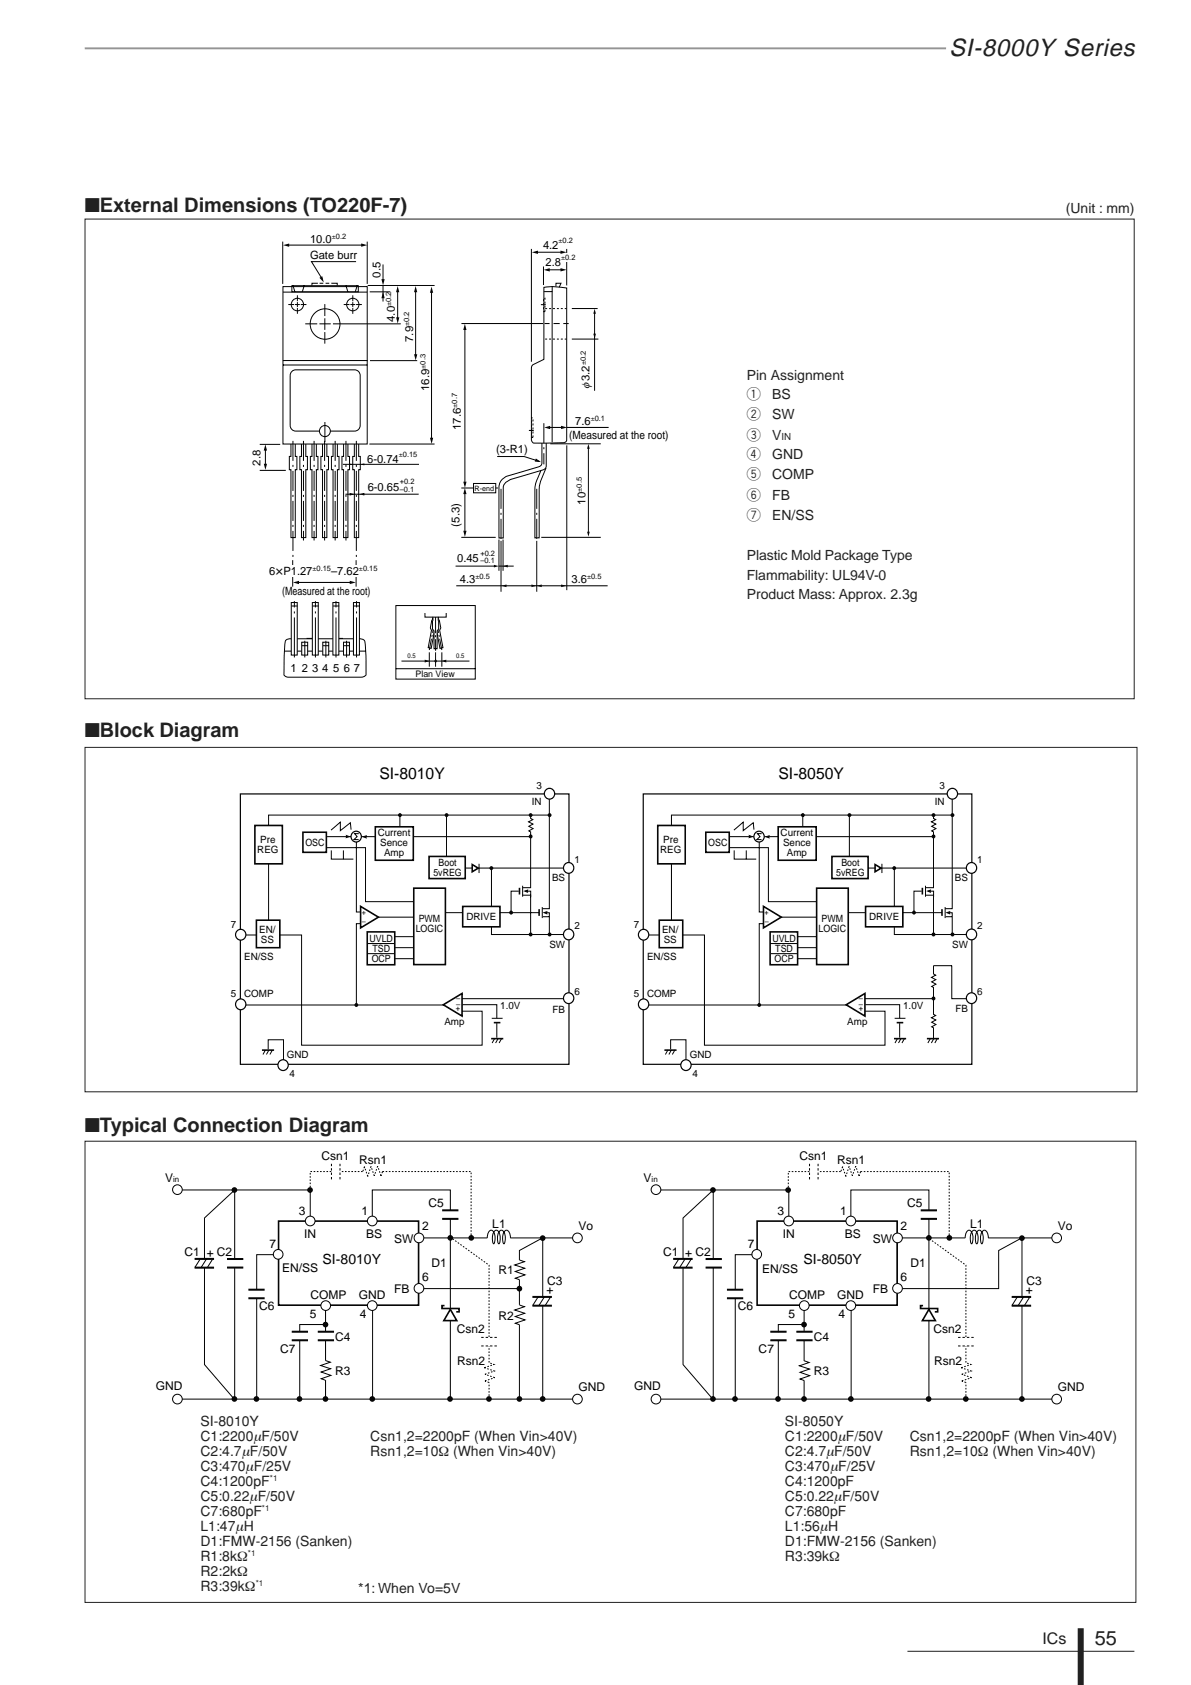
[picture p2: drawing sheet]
<svg xmlns="http://www.w3.org/2000/svg" width="210mm" height="297mm" viewBox="0 0 210 297" stroke-linecap="round" stroke-linejoin="round" font-family="sans-serif">
<path d="M15 38.6h184.9v84.6h-184.9zM15 131.8h185.4v60.7h-185.4zM15 201.2h185.2v81.3h-185.2zM159.9 291.1h40" fill="none" stroke="#231f20" stroke-width=".18"/>
<path d="M190.5 287v10.1" fill="none" stroke="#231f20" stroke-width="1.1" stroke-linecap="butt"/>
<g fill="#fff" stroke="#000" stroke-width=".18">
<path d="M89.9 218.2h11.5z"/>
<path d="M31.3 246.6h70.5z"/>
</g>
<path d="M95.4 218.3l-3.9 2.1v1.7M73.9 227.2h17.6M91.5 225.6v4.4M91.5 233.5v13.1" fill="none" stroke="#000" stroke-width=".18"/>
<path d="M74 218.2h11.9z" fill="#fff" stroke="#000" stroke-width=".18"/>
<path d="M31.3 209.8h23.4v5.1M79.4 213.4v-3.6h-13.8v5.4M79.4 214.8v31.9M85.9 218.2a1.31 1.31 0 0 1 .7-1.3 1.58 1.58 0 0 1 .6 2l-.2 .4a2.12 2.12 0 0 1 .2-2.4h.3a1.46 1.46 0 0 1 .7 1.7l-.3 .7a2.14 2.14 0 0 1 .3-2.4h.2a1.58 1.58 0 0 1 .6 2l-.2 .4a2.12 2.12 0 0 1 .3-2.4h.2a1.13 1.13 0 0 1 .7 1.3M52.8 236.3v10.4M57.3 233.5h-4.5v1.3M57.4 230.3v4.5M57.4 236.2v3.6M65.7 230.3v16.4M57.4 243.3v3.4" fill="none" stroke="#000" stroke-width=".18"/>
<g fill="#000">
<circle cx="41.3" cy="209.8" r=".5"/>
<circle cx="54.6" cy="209.8" r=".5"/>
<circle cx="79.4" cy="218.2" r=".5"/>
<circle cx="83.1" cy="218.2" r=".5"/>
<circle cx="95.6" cy="218.3" r=".5"/>
<circle cx="57.4" cy="233.5" r=".5"/>
<circle cx="91.5" cy="227.2" r=".5"/>
<circle cx="41.3" cy="246.6" r=".5"/>
<circle cx="45.2" cy="246.6" r=".5"/>
<circle cx="52.8" cy="246.6" r=".5"/>
<circle cx="57.4" cy="246.6" r=".5"/>
<circle cx="65.6" cy="246.6" r=".5"/>
<circle cx="79.3" cy="246.6" r=".5"/>
<circle cx="91.5" cy="246.6" r=".5"/>
<circle cx="95.6" cy="246.6" r=".5"/>
</g>
<path d="M78.3 230.2h-.4v.5h3v.6h-.5" fill="none" stroke="#000" stroke-width=".28"/>
<path d="M79.4 230.8l1.1 2h-2.3z" fill="#fff" stroke="#000" stroke-width=".28"/>
<path d="M49.1 215.3h24.7v14.8h-24.7z" fill="none" stroke="#000" stroke-width=".28"/>
<path d="M77.9 213.4h2.9M77.9 214.9h2.9M40 221.9h2.9M40 223.5h2.9M43.8 227.4h2.8M43.8 228.9h2.8M51.4 234.8h2.9M51.4 236.3h2.9M56 234.8h2.9M56 236.3h2.9" fill="none" stroke="#000" stroke-width=".35"/>
<path d="M84.8 235.8h2.9M84.8 237.3h2.9" fill="none" stroke="#000" stroke-width=".18" stroke-dasharray=".4 .4" stroke-linecap="butt"/>
<path d="M35.8 221.9h.3v1.6h-.3z" fill="#fff"/>
<path d="M34.3 221.9h3.4M34.3 223.5h3.4" fill="none" stroke="#000" stroke-width=".35"/>
<path d="M35.3 222l-1 1.4M36.4 222l-.9 1.4M37.5 222l-.9 1.4" fill="none" stroke="#000" stroke-width=".18"/>
<path d="M95.3 228.6h.3v1.6h-.3z" fill="#fff"/>
<path d="M93.8 228.6h3.5M93.8 230.2h3.5" fill="none" stroke="#000" stroke-width=".35"/>
<path d="M94.8 228.7l-.9 1.4M95.9 228.7l-.9 1.4M97 228.7l-.9 1.4" fill="none" stroke="#000" stroke-width=".18"/>
<g fill="#fff" stroke="#000" stroke-width=".18">
<circle cx="54.7" cy="215.2" r=".85"/>
<circle cx="49" cy="221.1" r=".85"/>
<circle cx="31.3" cy="209.7" r=".85"/>
<circle cx="31.3" cy="246.6" r=".85"/>
<circle cx="65.6" cy="215.2" r=".85"/>
<circle cx="57.4" cy="230.2" r=".85"/>
<circle cx="65.6" cy="230.2" r=".85"/>
<circle cx="73.8" cy="218.2" r=".85"/>
<circle cx="101.8" cy="218.2" r=".85"/>
<circle cx="101.8" cy="246.6" r=".85"/>
<circle cx="73.8" cy="227.1" r=".85"/>
</g>
<path d="M95.7 218.2v10.5M36 223.5v17.1l5.3 6.1M36 221.8v-7.1l5.4-4.9v12.1M41.4 223.5v23.2M45.2 228.8v17.9M48.2 221.2h-3v6.2M57.3 239.8l.9 .3-1.7 .6 1.8 .6-1.7 .6 1.7 .6-1.7 .6 .7 .2M91.5 230l.9 .4-1.7 .5 1.8 .6-1.7 .6 1.7 .6-1.7 .6 .7 .2M91.5 222.1l.9 .3-1.7 .6 1.8 .6-1.7 .5 1.7 .6-1.7 .6 .7 .3M95.7 230.2v16.5" fill="none" stroke="#000" stroke-width=".18"/>
<g fill="none" stroke="#000" stroke-width=".18" stroke-dasharray=".3" stroke-linecap="butt">
<path d="M58.4 206.5h-3.7v3.3M63.9 206.5h-3.9M64.2 205.7l-.3 .9M64.8 207.4l-.6-1.7M65.4 205.6l-.6 1.8M66 207.3l-.6-1.7M66.6 205.6l-.6 1.7M67.1 207.3l-.5-1.7M67.4 206.5h15.6v11.7M67.4 206.6l-.3 .7M86.2 235.7v-12.7l-6.6-4.7M85.4 241.1l1.5-.5"/>
<path d="M85.5 242.3l1.5-.6M85.5 243.4l1.7-.5M86.2 243.7l-.7-.3M86.2 240.2v-2.9M86.2 246.6v-2.9M86.9 240.6l.2-.1-.9-.3M87 241.7l-1.6-.6M87.2 242.9l-1.7-.6"/>
</g>
<circle cx="86.2" cy="246.6" r=".5" fill="#000"/>
<path d="M58.4 207.9v-2.9M59.9 207.9v-2.9" fill="none" stroke="#000" stroke-width=".18" stroke-dasharray=".4 .4" stroke-linecap="butt"/>
<g fill="#fff" stroke="#000" stroke-width=".18">
<path d="M174.1 218.2h11.7z"/>
<path d="M115.6 246.6h70.6z"/>
</g>
<path d="M179.9 218.3l-3.9 2.1v6.8h-17.8" fill="none" stroke="#000" stroke-width=".18"/>
<path d="M158.3 218.2h11.8z" fill="#fff" stroke="#000" stroke-width=".18"/>
<path d="M115.6 209.8h23.4v5.1M163.7 213.4v-3.6h-13.7v5.4M163.7 214.8v31.9M170.1 218.2a1.31 1.31 0 0 1 .7-1.3 1.58 1.58 0 0 1 .6 2l-.2 .4a2.12 2.12 0 0 1 .3-2.4h.2a1.46 1.46 0 0 1 .7 1.7l-.3 .7a2.14 2.14 0 0 1 .3-2.4h.2a1.58 1.58 0 0 1 .6 2l-.1 .4a2.12 2.12 0 0 1 .2-2.4h.2a1.13 1.13 0 0 1 .7 1.3M137.2 236.3v10.4M141.7 233.5h-4.5v1.3M141.7 230.3v4.5M141.7 236.2v3.7M150 230.3v16.4M141.7 243.3v3.4" fill="none" stroke="#000" stroke-width=".18"/>
<g fill="#000">
<circle cx="125.7" cy="209.8" r=".5"/>
<circle cx="163.7" cy="218.2" r=".5"/>
<circle cx="180.1" cy="218.3" r=".5"/>
<circle cx="141.7" cy="233.5" r=".5"/>
<circle cx="125.7" cy="246.6" r=".5"/>
<circle cx="129.5" cy="246.6" r=".5"/>
<circle cx="137.1" cy="246.6" r=".5"/>
<circle cx="141.7" cy="246.6" r=".5"/>
<circle cx="150" cy="246.6" r=".5"/>
<circle cx="163.7" cy="246.6" r=".5"/>
<circle cx="180.1" cy="246.6" r=".5"/>
</g>
<path d="M162.7 230.2h-.5v.5h3.1v.6h-.5" fill="none" stroke="#000" stroke-width=".28"/>
<path d="M163.7 230.8l1.1 2h-2.2z" fill="#fff" stroke="#000" stroke-width=".28"/>
<path d="M133.4 215.3h24.7v14.8h-24.7z" fill="none" stroke="#000" stroke-width=".28"/>
<path d="M162.3 213.4h2.8M162.3 214.9h2.8M124.4 221.9h2.8M124.4 223.5h2.8M128.1 227.4h2.9M128.1 228.9h2.9M135.8 234.8h2.8M135.8 236.3h2.8M140.3 234.8h2.9M140.3 236.3h2.9" fill="none" stroke="#000" stroke-width=".35"/>
<path d="M120.1 221.9h.3v1.6h-.3z" fill="#fff"/>
<path d="M118.6 221.9h3.5M118.6 223.5h3.5" fill="none" stroke="#000" stroke-width=".35"/>
<path d="M119.6 222l-.9 1.4M120.7 222l-.9 1.4M121.8 222l-.9 1.4" fill="none" stroke="#000" stroke-width=".18"/>
<path d="M179.8 228.6h.3v1.6h-.3z" fill="#fff"/>
<path d="M178.3 228.6h3.4M178.3 230.2h3.4" fill="none" stroke="#000" stroke-width=".35"/>
<path d="M179.3 228.7l-.9 1.4M180.4 228.7l-.9 1.4M181.5 228.7l-.9 1.4" fill="none" stroke="#000" stroke-width=".18"/>
<g fill="#fff" stroke="#000" stroke-width=".18">
<circle cx="139" cy="215.2" r=".85"/>
<circle cx="133.4" cy="221.1" r=".85"/>
<circle cx="115.6" cy="209.7" r=".85"/>
<circle cx="115.6" cy="246.6" r=".85"/>
<circle cx="149.9" cy="215.2" r=".85"/>
<circle cx="141.7" cy="230.2" r=".85"/>
<circle cx="149.9" cy="230.2" r=".85"/>
<circle cx="158.2" cy="218.2" r=".85"/>
<circle cx="186.2" cy="218.2" r=".85"/>
<circle cx="186.2" cy="246.6" r=".85"/>
<circle cx="158.2" cy="227.1" r=".85"/>
</g>
<g fill="none" stroke="#000" stroke-width=".18">
<path d="M58.4 149.9v1.6h3.9M60.5 149.9v1.6M81.5 153h18.5M86.6 153v11.7h13.2M65.1 161.7h11.2M180.1 218.2v10.5M120.4 223.5v17.1l5.3 6.1M120.4 221.8v-7.1l5.3-4.9v12.1M125.7 223.5v23.2M129.6 228.8v17.9M132.6 221.2h-3v6.2M141.7 239.9l.9 .3-1.7 .6 1.8 .5-1.7 .6 1.7 .6-1.7 .6 .7 .3"/>
<path d="M180.1 230.2v16.5"/>
</g>
<path d="M142.7 207.9v-2.9M144.2 207.9v-2.9M168.9 235.8h2.8M168.9 237.3h2.8" fill="none" stroke="#000" stroke-width=".18" stroke-dasharray=".4 .4" stroke-linecap="butt"/>
<g fill="none" stroke="#000" stroke-width=".18" stroke-dasharray=".3" stroke-linecap="butt">
<path d="M142.6 206.5h-3.7v3.3M148.2 206.5h-4M148.5 205.7l-.3 .9M149.1 207.4l-.6-1.7M149.6 205.6l-.5 1.8M150.2 207.3l-.6-1.7M150.8 205.6l-.6 1.7M151.4 207.3l-.6-1.7M151.7 206.5h15.6v11.7M151.7 206.6l-.3 .7M170.2 235.7v-12.7l-6.6-4.7M169.4 241.1l1.6-.5"/>
<path d="M169.5 242.3l1.6-.6M169.5 243.4l1.7-.5M170.2 243.7l-.7-.3M170.2 240.2v-2.9M170.2 246.6v-2.9M171 240.6l.1-.1-.9-.3M171.1 241.7l-1.7-.6M171.2 242.9l-1.7-.6"/>
</g>
<g fill="#000">
<circle cx="138.9" cy="209.8" r=".5"/>
<circle cx="167.3" cy="218.2" r=".5"/>
<circle cx="170.2" cy="246.6" r=".5"/>
</g>
<path d="M83.2 152.4l1.1 .6-1.1 .7z" fill="#fff" stroke="#000" stroke-width=".28"/>
<path d="M42.4 140h57.9v47.6h-57.9z" fill="none" stroke="#000" stroke-width=".21"/>
<path d="M70.5 143.5v3M92.1 156.1v2M95.6 159.9v1.9M96.6 143.7h-49.3v19.1M86.7 179.5h1.9M87.2 183.1l-.5 .8M87.8 183.1l-.5 .8M88.4 183.1l-.4 .8" fill="none" stroke="#000" stroke-width=".18"/>
<path d="M91.6 156.5v1.2M95 160.3v1.1M86.6 183.1h2.1M87 180.3h1.2" fill="none" stroke="#000" stroke-width=".28"/>
<path d="M63.6 159.8l3.1 1.9-3.1 1.9z" fill="#fff" stroke="#000" stroke-width=".28"/>
<path d="M42.4 164.8h10.8v19.4h31.8v-5.9h-3.6" fill="none" stroke="#000" stroke-width=".18"/>
<circle cx="42.4" cy="164.8" r=".94" fill="#fff" stroke="#000" stroke-width=".21"/>
<path d="M42.4 177.2h36.3" fill="none" stroke="#000" stroke-width=".18"/>
<g fill="#fff" stroke="#000" stroke-width=".21">
<circle cx="42.4" cy="177.1" r=".93"/>
<circle cx="49.9" cy="187.8" r=".94"/>
</g>
<g fill="#000">
<circle cx="70.5" cy="143.7" r=".35"/>
<circle cx="78.7" cy="143.7" r=".35"/>
<circle cx="86.6" cy="153" r=".35"/>
<circle cx="93.5" cy="143.7" r=".35"/>
<circle cx="93.5" cy="147.5" r=".35"/>
<circle cx="96.9" cy="143.7" r=".35"/>
<circle cx="62.8" cy="177.2" r=".35"/>
<circle cx="90.1" cy="160.9" r=".35"/>
<circle cx="93.5" cy="164.7" r=".35"/>
<circle cx="96.9" cy="164.7" r=".35"/>
</g>
<path d="M78.7 143.5v8.2" fill="none" stroke="#000" stroke-width=".18"/>
<g fill="#fff" stroke="#000" stroke-width=".28">
<path d="M44.9 145.5h4.9v6.8h-4.9z"/>
<path d="M78.1 177.1l3.3-2v4z"/>
</g>
<path d="M60.9 147.1l.9 .4-.9 .3zM63.8 147.5l.9-.3v.6zM92.2 157.1l.9-.3v.6zM95.6 160.9l.9-.3v.6z" fill="#000"/>
<g fill="none" stroke="#000" stroke-width=".18">
<path d="M57.2 149.4h7.2v9.5h11.2M57.2 147.5h36.1M61.9 146.3l-.1-1.3-1.8 1.4v-1.5l-1.7 1.4M62.8 148.1v12.7h.8M84.4 152.3v1.6M91.4 157.1h-1.3v3.8M92.1 157.8h1.4v6.8M92.6 157.1h.9v1.1M93.5 143.7v.6l.4 .2-.7 .4 .7 .4-.7 .4 .8 .4-.8 .4 .3 .2v9.8h-1.4M96.8 140.4v19.8h-1.2M63.6 162.8h-.8v14.3M68.7 165.1h5.3"/>
<path d="M68.7 167.1h5.3M68.7 169h5.3M75.6 160.9h19.4M81.5 176.1h18.1M81.5 177.1h6.1v2.4M95.7 161.6h1.1M96.4 160.9h.4v3.8M46.8 185.1l-.5 .8M47.3 185v-1.7h2.7v3.5M47.4 185.1l-.4 .8M48 185.1l-.4 .8M87.6 180.4v2.5"/>
<path d="M117.7 185.1l-.4 .8M118.2 185v-1.7h2.7v3.5M118.3 185.1l-.4 .8M118.9 185.1l-.4 .8"/>
</g>
<path d="M46.2 185.1h2.1M117.1 185.1h2.1" fill="none" stroke="#000" stroke-width=".28"/>
<g fill="#fff" stroke="#000" stroke-width=".21">
<circle cx="100.2" cy="176" r=".93"/>
<circle cx="96.8" cy="139.9" r=".93"/>
<circle cx="100.2" cy="153" r=".93"/>
<circle cx="100.2" cy="164.7" r=".93"/>
<circle cx="62.8" cy="147.5" r=".93"/>
</g>
<g fill="#fff" stroke="#000" stroke-width=".28">
<path d="M72.9 156.6h5.6v13.4h-5.6z"/>
<path d="M64.7 164.3h4.9v5.8h-4.9z"/>
<path d="M75.6 151h6.4v3.9h-6.4z"/>
<path d="M81.5 159.8h6.6v3.6h-6.6z"/>
<path d="M45.2 162.2h4.1v4.9h-4.1z"/>
<path d="M53.4 146.7h4.1v3.6h-4.1z"/>
<path d="M66.1 145.7h6.7v5.9h-6.7z"/>
</g>
<path d="M64.8 166.3h4.7M64.8 168.1h4.7" fill="none" stroke="#000" stroke-width=".18"/>
<path d="M62.5 147h.7v1h-.8l.5-.5z" fill="#fff" stroke="#000" stroke-width=".18"/>
<path d="M129.4 149.9v1.6h3.9M131.5 149.9v1.6M152.5 153h18.5M157.6 153v11.7h13.2M136.1 161.7h11.2" fill="none" stroke="#000" stroke-width=".18"/>
<path d="M154.2 152.4l1.1 .6-1.1 .7z" fill="#fff" stroke="#000" stroke-width=".28"/>
<path d="M113.4 140h57.9v47.6h-57.9z" fill="none" stroke="#000" stroke-width=".21"/>
<path d="M141.5 143.5v3M163.1 156.1v2M166.6 159.9v1.9M167.6 143.7h-49.3v19.1M157.7 179.5h1.9M158.2 183.1l-.5 .8M158.8 183.1l-.4 .8M159.4 183.1l-.4 .8M164 183.1l-.5 .8M164.6 183.1l-.5 .8M165.2 183.1l-.4 .8" fill="none" stroke="#000" stroke-width=".18"/>
<path d="M162.6 156.5v1.2M166 160.3v1.1M157.6 183.1h2.1M158 180.3h1.2M163.4 183.1h2.1" fill="none" stroke="#000" stroke-width=".28"/>
<path d="M134.6 159.8l3.1 1.9-3.1 1.9z" fill="#fff" stroke="#000" stroke-width=".28"/>
<path d="M113.4 164.8h10.8v19.4h31.8v-5.9h-3.6" fill="none" stroke="#000" stroke-width=".18"/>
<circle cx="113.4" cy="164.8" r=".94" fill="#fff" stroke="#000" stroke-width=".21"/>
<path d="M113.4 177.2h36.3" fill="none" stroke="#000" stroke-width=".18"/>
<g fill="#fff" stroke="#000" stroke-width=".21">
<circle cx="113.4" cy="177.1" r=".94"/>
<circle cx="120.9" cy="187.8" r=".93"/>
</g>
<g fill="#000">
<circle cx="141.5" cy="143.7" r=".35"/>
<circle cx="149.7" cy="143.7" r=".35"/>
<circle cx="157.6" cy="153" r=".35"/>
<circle cx="164.5" cy="143.7" r=".35"/>
<circle cx="164.5" cy="147.5" r=".35"/>
<circle cx="167.9" cy="143.7" r=".35"/>
<circle cx="133.8" cy="177.2" r=".35"/>
<circle cx="161.1" cy="160.9" r=".35"/>
<circle cx="164.5" cy="176" r=".35"/>
<circle cx="164.5" cy="164.7" r=".35"/>
<circle cx="167.9" cy="164.7" r=".35"/>
</g>
<path d="M149.7 143.5v8.2" fill="none" stroke="#000" stroke-width=".18"/>
<g fill="#fff" stroke="#000" stroke-width=".28">
<path d="M115.9 145.5h4.9v6.8h-4.9z"/>
<path d="M149.1 177.1l3.3-2v4z"/>
</g>
<path d="M131.9 147.1l.9 .4-.9 .3zM134.8 147.5l.9-.3v.6zM163.2 157.1l.9-.3v.6zM166.6 160.9l.9-.3v.6z" fill="#000"/>
<g fill="none" stroke="#000" stroke-width=".18">
<path d="M128.2 149.4h7.2v9.5h11.2M128.2 147.5h36.1M132.9 146.3l-.1-1.3-1.8 1.4v-1.5l-1.7 1.4M133.8 148.1v12.7h.8M155.4 152.3v1.6M162.4 157.1h-1.3v3.8M163.1 157.8h1.4v6.8M163.6 157.1h.9v1.1M164.5 143.7v.6l.4 .2-.7 .4 .7 .4-.7 .4 .8 .4-.8 .4 .3 .2v9.8h-1.4M167.8 140.4v19.8h-1.2M134.6 162.8h-.8v14.3M139.7 165.1h5.3"/>
<path d="M139.7 167.1h5.3M139.7 169h5.3M146.6 160.9h19.4M152.5 176.1h12M152.5 177.1h6.1v2.4M164.5 170.2h3.3M164.5 170.3v1.4l.4 .2-.7 .4 .7 .4-.7 .4 .8 .4-.8 .4 .3 .2v2M164.5 176.1v2.7l.4 .2-.7 .4 .7 .4-.7 .4 .8 .4-.8 .4 .3 .2v1.8M166.7 161.6h1.1M167.4 160.9h.4v3.8M167.7 170.2v5.9h2.9M158.6 180.4v2.5"/>
</g>
<g fill="#fff" stroke="#000" stroke-width=".21">
<circle cx="171.2" cy="176" r=".93"/>
<circle cx="167.8" cy="139.9" r=".93"/>
<circle cx="171.2" cy="153" r=".93"/>
<circle cx="171.2" cy="164.7" r=".93"/>
<circle cx="133.8" cy="147.5" r=".93"/>
</g>
<g fill="#fff" stroke="#000" stroke-width=".28">
<path d="M143.9 156.6h5.6v13.4h-5.6z"/>
<path d="M135.7 164.3h4.9v5.8h-4.9z"/>
<path d="M146.6 151h6.4v3.9h-6.4z"/>
<path d="M152.5 159.8h6.6v3.6h-6.6z"/>
<path d="M116.2 162.2h4.1v4.9h-4.1z"/>
<path d="M124.4 146.7h4.1v3.6h-4.1z"/>
<path d="M137.1 145.7h6.7v5.9h-6.7z"/>
</g>
<path d="M135.8 166.3h4.7M135.8 168.1h4.7" fill="none" stroke="#000" stroke-width=".18"/>
<path d="M133.5 147h.7v1h-.8l.5-.5z" fill="#fff" stroke="#000" stroke-width=".18"/>
<path d="M49.9 50.5h14.8v27.8h-14.8zM49.9 63.6h14.8M49.9 64.3h14.8M51.4 65.5l.7-.3h10.4a.99 .99 0 0 1 1 1v8.8a.99 .99 0 0 1-1 1h-10.4a.99 .99 0 0 1-1-1v-8.8zM50.1 114.8h14.4M50.4 112.8l.7-.2h12.3a.85 .85 0 0 1 1 .8l.1 5.6-.5 .3-13.2 .1-.3-.1-.5-.3 .1-4.4 .2-1.5z" fill="none" stroke="#000" stroke-width=".18"/>
<circle cx="57.3" cy="76" r=".97" fill="#fff" stroke="#000" stroke-width=".18"/>
<g fill="none" stroke="#000" stroke-width=".18">
<path d="M50.8 53.7h3.2M51.4 50.4h11.7v1h-11.7zM51.6 50.4l.4 1M52.4 52.1v3.2M53.6 50.4l-.3 1M61 50.4l.3 1M62.9 50.4l-.3 1"/>
<circle cx="52.4" cy="53.7" r="1.09"/>
<circle cx="57.3" cy="57.1" r="2.66"/>
</g>
<path d="M51.8 53.7a.6 .6 0 0 1 1.2 0 .6 .6 0 0 1-1.2 0zM52 53.7a.44 .44 0 0 0 .8 0 .44 .44 0 0 0-.8 0z" fill="#fff"/>
<g fill="none" stroke="#000" stroke-width=".18">
<path d="M60.6 53.7h3.2M62.2 52.1v3.2"/>
<circle cx="62.2" cy="53.7" r="1.09"/>
</g>
<path d="M61.6 53.7a.6 .6 0 0 1 1.2 0 .6 .6 0 0 1-1.2 0zM61.7 53.7a.45 .45 0 0 0 .9 0 .45 .45 0 0 0-.9 0z" fill="#fff"/>
<path d="M53.8 57.1h16.8M57.2 53.6v7" fill="none" stroke="#000" stroke-width=".18"/>
<path d="M57.3 74.4v3.9" fill="none" stroke="#000" stroke-width=".18" stroke-dasharray="3.5 .7 .3 .7" stroke-linecap="butt"/>
<path d="M55.9 57.1a1.4 1.4 0 0 1 2.8 0 1.4 1.4 0 0 1-2.8 0zM56.3 57.1a1.01 1.01 0 0 0 2 0 1.01 1.01 0 0 0-2 0z" fill="#fff"/>
<path d="M51.6 77.7v21.1M53.5 77.7v17.6M55.4 77.7v17.6M57.2 77.7v17.6M59.1 77.7v17.6M61 77.7v17.6M62.8 77.7v21.1" fill="none" stroke="#000" stroke-width=".18" stroke-dasharray="3.5 .7 .3 .7" stroke-linecap="butt"/>
<g fill="none" stroke="#000" stroke-width=".18">
<path d="M49.8 42.6v7.4M49.9 51.5h14.8M50.8 43.2h13M64.7 42.6v7.4M64.8 50.3h11.8M65.2 51.4h3.6M67.5 46.6v2.8M67.5 50.4v2.8M70.1 51.3v4.8M73.3 51.3v11.3M76.1 51.4v26M45.8 78.3h3.6"/>
<path d="M51.3 78.3v2.2h-.3v2.3h.3v12h.7v-12h.3v-2.3h-.3v-2.2M53.1 78.3v2.2h-.3v2.3h.3v12h.8v-12h.3v-2.3h-.3v-2.2M55 78.3v2.2h-.3v2.3h.3v12h.8v-12h.2v-2.3h-.2v-2.2M56.8 78.3v2.2h-.2v2.3h.2v12h.8v-12h.3v-2.3h-.3v-2.2M58.7 78.3v2.2h-.3v2.3h.3v12h.8v-12h.2v-2.3h-.2v-2.2M60.6 78.3v2.2h-.3v2.3h.3v12h.7v-12h.3v-2.3h-.3v-2.2M62.5 78.3v2.2h-.3v2.3h.3v12h.7v-12h.3v-2.3h-.3v-2.2M65.1 78.3h11.5M65.2 63.6h8.3M45.8 82.9h4.6M51.6 98.8v4.6M60.4 81.9h13.4"/>
<path d="M62.8 98.8v4.6M73.8 87.1h-12.9M52.5 102.7h9.3M54 112.5h1.2"/>
</g>
<g fill="#000">
<path d="M49.9 43.2l1.1-.3v.6zM63.7 42.9l1 .3-1 .3zM67.2 49.2h.6l-.3 1.1zM67.5 51.5l.3 1.1h-.6zM69.8 55.9h.6l-.3 1.1zM70.1 50.4l.3 1.1h-.6zM73.3 50.4l.2 1.1h-.5zM76.1 50.5l.2 1.1h-.5zM73 62.5h.5l-.2 1zM75.8 77.2h.5l-.2 1.1zM61.5 81.7l.6 .2-.6 .1zM61.6 86.9l.9 .2-.9 .3z"/>
<path d="M63.6 81.9l.6-.2v.3zM63.4 87.1l.8-.2v.5zM51.6 102.7l1.1-.3v.6zM61.6 102.4l1.1 .3-1.1 .3z"/>
</g>
<path d="M51.3 106.2h1.1v9.3h-1.1z" fill="#fff" stroke="#000" stroke-width=".18"/>
<path d="M51.4 106.8h1M59.2 112.5h1.2" fill="none" stroke="#000" stroke-width=".18"/>
<path d="M51.9 115.9v-9.9" fill="none" stroke="#000" stroke-width=".18" stroke-dasharray="7 .7 .3 .7" stroke-linecap="butt"/>
<path d="M53.2 113.2h1v2.3h-1z" fill="#fff" stroke="#000" stroke-width=".18"/>
<path d="M53.2 113.8h1.1" fill="none" stroke="#000" stroke-width=".18"/>
<path d="M53.7 115.9v-2.9" fill="none" stroke="#000" stroke-width=".18" stroke-dasharray="7 .7 .3 .7" stroke-linecap="butt"/>
<path d="M56.9 113.2h1v2.3h-1z" fill="#fff" stroke="#000" stroke-width=".18"/>
<path d="M56.9 113.8h1.1" fill="none" stroke="#000" stroke-width=".18"/>
<path d="M57.4 115.9v-2.9" fill="none" stroke="#000" stroke-width=".18" stroke-dasharray="7 .7 .3 .7" stroke-linecap="butt"/>
<path d="M60.5 113.2h1.1v2.3h-1.1z" fill="#fff" stroke="#000" stroke-width=".18"/>
<path d="M60.6 113.8h1.1" fill="none" stroke="#000" stroke-width=".18"/>
<path d="M61.1 115.9v-2.9" fill="none" stroke="#000" stroke-width=".18" stroke-dasharray="7 .7 .3 .7" stroke-linecap="butt"/>
<path d="M55 106.2h1.1v9.3h-1.1z" fill="#fff" stroke="#000" stroke-width=".18"/>
<path d="M55.1 106.8h1.1" fill="none" stroke="#000" stroke-width=".18"/>
<path d="M55.6 115.9v-9.9" fill="none" stroke="#000" stroke-width=".18" stroke-dasharray="7 .7 .3 .7" stroke-linecap="butt"/>
<path d="M58.7 106.2h1v9.3h-1z" fill="#fff" stroke="#000" stroke-width=".18"/>
<path d="M58.7 106.8h1.1" fill="none" stroke="#000" stroke-width=".18"/>
<path d="M59.2 115.9v-9.9" fill="none" stroke="#000" stroke-width=".18" stroke-dasharray="7 .7 .3 .7" stroke-linecap="butt"/>
<path d="M62.3 106.2h1v9.3h-1z" fill="#fff" stroke="#000" stroke-width=".18"/>
<g fill="none" stroke="#000" stroke-width=".18">
<path d="M62.8 46.1h-7.9l1.9 3M81.3 57h14.4M81.9 58v27.2M93.7 43.9v19.9M94.6 44.5h4.4M95.3 53.7h.9M95.8 47v3.2M95.9 50.7a10.6 10.6 0 0 1 4 .1v26.7l-.1 .4-.4 .1-5.4 .1-.3-.5v-12.7l.2-.6 2-1zM96 57h.9M96.7 47.6h2.3M97.3 51.4v26.5M97.3 50.5v.9h-1.4"/>
<path d="M97.5 57h1.1M99.3 57h.9M99.9 43.9v6.4M100.8 54.4h4.5M100.8 59.8h4.7M104.8 55.1v13.8M46.8 79.3v2.6M93.2 75.9h.9M95.5 78.1v3.6a.98 .98 0 0 1-1 .7l-4.4 1.3a2.41 2.41 0 0 0-2.2 2.2v8.9h.8v-8.9a2.15 2.15 0 0 1 1.6-1.5l4.2-1.2a2.6 2.6 0 0 0 1.7-.8l.1-4.3M97 78.2h8.9M99.9 75.4h7.4M99.9 78.5v25.5"/>
<path d="M103.7 78.9v15M80.3 99.8h6.9M81.3 94.7h6.1M81.3 86h6.5M81.9 86.9v6.9M87.6 80.5h4.8l2.7 .8M87.9 99.8h2.6M87.9 95.1v5.5M88.3 95.3v9M88.7 95.1v5.5M94.6 95.3v9M95.4 94.7h10.5"/>
<path d="M96.2 82.5l-.9 2.3-.2 .9-.1 9.1h-.7v-9.1l.2-.9 .8-1.8M62.3 106.8h1.1M80.4 103.3h13.4M94 103.3h13.1"/>
</g>
<path d="M62.8 115.9v-9.9" fill="none" stroke="#000" stroke-width=".18" stroke-dasharray="7 .7 .3 .7" stroke-linecap="butt"/>
<path d="M95.8 52.6h.2v2.3h-.2zM99.9 59.8h-4M99.9 54.4h-4M93.7 73.7h.2v3.4h-.2z" fill="none" stroke="#000" stroke-width=".18" stroke-dasharray=".3 .3" stroke-linecap="butt"/>
<path d="M95.9 74.6v7.3M96.8 75.4h2.3M88.3 86.2v8.9M94.6 86.2v8.9" fill="none" stroke="#000" stroke-width=".18" stroke-dasharray="3.5 .7 .3 .7" stroke-linecap="butt"/>
<g fill="#000">
<path d="M56.3 49l.5-.3 .3 1.1zM81.9 57.1l.3 1.1h-.6zM93.7 44.5l1.1-.3v.6zM95.8 47.6l1.1-.3v.6zM98.8 44.2l1.1 .3-1.1 .3zM98.8 47.3l1.1 .3-1.1 .3zM104.6 58.8h.4l-.2 .9zM104.8 54.4l.2 .9h-.4zM46.8 78.3l.3 1.1h-.6zM95.9 75.4l1.1-.3v.6zM98.9 75.1l1 .3-1 .2zM103.7 78.2l.2 .9h-.4z"/>
<path d="M46.5 81.8h.6l-.3 1zM81.7 93.6h.5l-.3 1.1zM81.7 84.9h.5l-.3 1.1zM81.9 86l.3 1.1h-.6zM94.4 80.8l.9 .7-1-.1zM103.5 93.7h.4l-.2 .9zM87 99.6l.9 .2-.9 .2zM88.4 103.3l.9-.3v.5zM88.6 99.8l.9-.2v.4zM93.7 103l.8 .3-.8 .2zM94.6 103.3l.9-.3v.5zM98.9 103l.9 .3-.9 .2z"/>
</g>
<path d="M99.6 44.7h.7v1.4h-.7z" fill="#fff"/>
<path d="M76.3 108.7l.9 .2-.3 2-.3 .3-.6 3.1-.5-.1 .5-3.1-.2-.4z" fill="#fff" stroke="#000" stroke-width=".18"/>
<path d="M76.8 108.8l-1.1 5.8" fill="none" stroke="#000" stroke-width=".18" stroke-dasharray="2.8 .3 .3 .3" stroke-linecap="butt"/>
<path d="M76.3 108.9l.9-.2 .5 2-.2 .4 .6 3.1-.6 .1-.5-3.1-.4-.3z" fill="#fff" stroke="#000" stroke-width=".18"/>
<path d="M76.8 108.8l1.1 5.8" fill="none" stroke="#000" stroke-width=".18" stroke-dasharray="2.8 .3 .3 .3" stroke-linecap="butt"/>
<path d="M76.3 108.8h.9l.1 2.1-.3 .3v3.2h-.5v-3.2l-.3-.3z" fill="#fff" stroke="#000" stroke-width=".18"/>
<path d="M76.8 108.8v5.9" fill="none" stroke="#000" stroke-width=".18" stroke-dasharray="2.8 .3 .3 .3" stroke-linecap="butt"/>
<path d="M56 49.9h-1v.4M56.3 49.9h.7M57.4 49.9h.6M58.4 49.9h1v.4M98 50.5v-.6h.9l-.3 .7M69.8 106.7h14v13h-14zM69.8 117.9h14M70.8 116.5h11.9M74.9 108.1v.7h3.7v-.7M75.7 115v2.5M76.8 115v2.5M77.9 115v2.5" fill="none" stroke="#000" stroke-width=".18"/>
<g fill="#000">
<path d="M74.9 116.3l.8 .2-.8 .3zM77.8 116.5l.8-.2v.5z"/>
<circle cx="76.8" cy="116.6" r=".23"/>
</g>
<path d="M83.5 85.2h3.9v1.7h-3.9z" fill="#fff" stroke="#000" stroke-width=".18"/>
<path d="M51.2 99.7h12.1v2h-12.1z" fill="#fff"/>
<path d="M14.9 8.5h151.8" fill="none" stroke="#939598" stroke-width=".34"/>
<text font-size="4.3" fill="#231f20" x="167.3" y="9.8">SI-8000Y Series</text>
<g font-size="3.5" fill="#231f20">
<text x="14.9" y="37.4">■External Dimensions (TO220F-7)</text>
<text x="14.9" y="129.9">■Block Diagram</text>
<text x="14.9" y="199.5">■Typical Connection Diagram</text>
<text x="192.9" y="290">55</text>
</g>
<g font-size="2.8">
<text x="66.9" y="137.4">SI-8010Y</text>
<text x="137.2" y="137.4">SI-8050Y</text>
</g>
<text font-size="2.8" fill="#231f20" x="183.7" y="289.8">ICs</text>
<text font-size="2.6" x="48.6" y="101.4">×</text>
<g font-size="2.5" fill="#231f20">
<text x="187.9" y="37.5">(Unit : mm)</text>
<text x="131.6" y="66.9">Pin Assignment</text>
<text x="131.6" y="70.4">q</text>
<text x="136.1" y="70.4">BS</text>
<text x="131.6" y="73.9">w</text>
<text x="131.6" y="77.5">e</text>
<text x="136.1" y="73.9">SW</text>
<text x="136.1" y="77.5">V</text>
<text x="131.6" y="81">r</text>
<text x="136.1" y="81">GND</text>
<text x="131.6" y="84.5">t</text>
<text x="131.6" y="88.1">y</text>
<text x="136.1" y="84.5">COMP</text>
<text x="136.1" y="88.1">FB</text>
<text x="131.6" y="91.6">u</text>
<text x="136.1" y="91.6">EN/SS</text>
<text x="131.6" y="98.7">Plastic Mold Package Type</text>
<text x="131.6" y="102.2">Flammability: UL94V-0</text>
<text x="131.6" y="105.7">Product Mass: Approx. 2.3g</text>
<text x="35.3" y="251.4">SI-8010Y</text>
<text x="138.3" y="251.4">SI-8050Y</text>
<text x="35.3" y="254">C1:2200µF/50V</text>
<text x="35.3" y="256.7">C2:4.7µF/50V</text>
<text x="65.3" y="254.1">Csn1,2=2200pF (When Vin&gt;40V)</text>
<text x="65.3" y="256.7">Rsn1,2=10Ω (When Vin&gt;40V)</text>
<text x="138.3" y="256.7">C2:4.7µF/50V</text>
<text x="138.3" y="254.1">C1:2200µF/50V</text>
<text x="160.3" y="254.1">Csn1,2=2200pF (When Vin&gt;40V)</text>
<text x="160.3" y="256.7">Rsn1,2=10Ω (When Vin&gt;40V)</text>
<text x="35.3" y="262">C4:1200pF</text>
<text x="35.3" y="259.3">C3:470µF/25V</text>
<text x="138.3" y="259.3">C3:470µF/25V</text>
<text x="138.3" y="262">C4:1200pF</text>
<text x="35.3" y="264.6">C5:0.22µF/50V</text>
<text x="35.3" y="267.3">C7:680pF</text>
<text x="35.3" y="269.9">L1:47µH</text>
<text x="138.3" y="267.3">C7:680pF</text>
<text x="138.3" y="269.9">L1:56µH</text>
<text x="138.3" y="264.6">C5:0.22µF/50V</text>
<text x="35.3" y="272.6">D1:FMW-2156 (Sanken)</text>
<text x="35.3" y="275.2">R1:8kΩ</text>
<text x="138.3" y="272.6">D1:FMW-2156 (Sanken)</text>
<text x="138.3" y="275.2">R3:39kΩ</text>
<text x="35.3" y="277.8">R2:2kΩ</text>
<text x="35.3" y="280.5">R3:39kΩ</text>
<text x="63.2" y="280.8">*1: When Vo=5V</text>
</g>
<g font-size="2.5">
<text x="56.9" y="222.9">SI-8010Y</text>
<text x="141.6" y="222.9">SI-8050Y</text>
</g>
<g font-size="2.1">
<text x="29.1" y="208.4">V</text>
<text x="56.7" y="204.5">Csn1</text>
<text x="63.3" y="205.1">Rsn1</text>
<text x="113.4" y="208.4">V</text>
<text x="140.9" y="204.5">Csn1</text>
<text x="147.5" y="205.1">Rsn1</text>
<text x="52.7" y="214.2">3</text>
<text x="63.7" y="214.2">1</text>
<text x="75.5" y="212.8">C5</text>
<text x="137" y="214.2">3</text>
<text x="148.1" y="214.2">1</text>
<text x="159.9" y="212.8">C5</text>
<text x="32.5" y="221.3">C1</text>
<text x="36.4" y="221.5">+ C2</text>
<text x="47.5" y="220">7</text>
<text x="53.6" y="218.2">IN</text>
<text x="64.5" y="218.2">BS</text>
<text x="69.5" y="219.1">SW</text>
<text x="74.4" y="216.8">2</text>
<text x="86.8" y="216.4">L1</text>
<text x="102" y="216.8">Vo</text>
<text x="116.9" y="221.3">C1</text>
<text x="120.8" y="221.5">+ C2</text>
<text x="131.8" y="220">7</text>
<text x="137.9" y="218.2">IN</text>
<text x="148.9" y="218.2">BS</text>
<text x="153.8" y="219.1">SW</text>
<text x="158.7" y="216.8">2</text>
<text x="171" y="216.4">L1</text>
<text x="186.4" y="216.8">Vo</text>
<text x="49.7" y="224.2">EN/SS</text>
<text x="69.5" y="227.9">FB</text>
<text x="74.4" y="225.8">6</text>
<text x="76.1" y="223.4">D1</text>
<text x="87.9" y="224.6">R1</text>
<text x="96.4" y="226.5">C3</text>
<text x="134.3" y="224.4">EN/SS</text>
<text x="153.8" y="227.9">FB</text>
<text x="158.7" y="225.8">6</text>
<text x="160.4" y="223.4">D1</text>
<text x="180.9" y="226.5">C3</text>
<text x="45.7" y="231">C6</text>
<text x="54.6" y="232.4">5</text>
<text x="54.7" y="229">COMP</text>
<text x="63.2" y="229">GND</text>
<text x="63.4" y="232.4">4</text>
<text x="87.9" y="232.6">R2</text>
<text x="96.3" y="228.1">+</text>
<text x="130" y="231">C6</text>
<text x="139" y="232.4">5</text>
<text x="139.1" y="229">COMP</text>
<text x="147.6" y="229">GND</text>
<text x="147.8" y="232.4">4</text>
<text x="180.8" y="228.1">+</text>
<text x="49.4" y="238.4">C7</text>
<text x="59.1" y="236.4">C4</text>
<text x="80.5" y="235">Csn2</text>
<text x="133.7" y="238.4">C7</text>
<text x="143.4" y="236.4">C4</text>
<text x="164.5" y="235">Csn2</text>
<text x="27.4" y="245">GND</text>
<text x="59.1" y="242.3">R3</text>
<text x="80.6" y="240.6">Rsn2</text>
<text x="102" y="245.3">GND</text>
<text x="111.8" y="245">GND</text>
<text x="143.4" y="242.3">R3</text>
<text x="164.6" y="240.6">Rsn2</text>
<text x="186.4" y="245.3">GND</text>
</g>
<g font-size="2">
<text x="54.7" y="42.8">10.0</text>
<text x="54.7" y="45.7">Gate burr</text>
<text x="95.7" y="43.9">4.2</text>
<text x="96.1" y="46.9">2.8</text>
<text x="67.1" y="49" transform="rotate(-90 67.1 49)">0.5</text>
<text x="69.6" y="56.7" transform="rotate(-90 69.6 56.7)">4.0</text>
<text x="72.8" y="60.3" transform="rotate(-90 72.8 60.3)">7.9</text>
<text x="75.6" y="68.9" transform="rotate(-90 75.6 68.9)">16.9</text>
<text x="103.9" y="68.5" transform="rotate(-90 103.9 68.5)">φ3.2</text>
<text x="81.2" y="75.8" transform="rotate(-90 81.2 75.8)">17.6</text>
<text x="100.3" y="77.4">(Measured at the root)</text>
<text x="101.4" y="74.9">7.6</text>
<text x="45.9" y="82.1" transform="rotate(-90 45.9 82.1)">2.8</text>
<text x="64.7" y="81.6">6-0.74</text>
<text x="87.4" y="79.9">(3-R1)</text>
<text x="64.8" y="86.5">6-0.65</text>
<text x="103.2" y="88.9" transform="rotate(-90 103.2 88.9)">10</text>
<text x="81" y="92.8" transform="rotate(-90 81 92.8)">(5.3)</text>
<text x="47.5" y="101.4">6 P1.27</text>
<text x="58.3" y="101.4">–7.62</text>
<text x="80.6" y="99.1">0.45</text>
<text x="49.7" y="104.9">(Measured at the root)</text>
<text x="81.1" y="102.7">4.3</text>
<text x="100.7" y="102.7">3.6</text>
<text x="51.2" y="118.4">1 2 3</text>
<text x="56.8" y="118.4">4 5 6 7</text>
</g>
<g font-size="1.8">
<text x="93.7" y="141.9">IN</text>
<text x="94.6" y="139.1">3</text>
<text x="164.7" y="141.9">IN</text>
<text x="165.6" y="139.1">3</text>
<text x="45.9" y="148.7">Pre</text>
<text x="53.8" y="149.2">OSC</text>
<text x="66.6" y="147.4">Current</text>
<text x="67" y="149.2">Sence</text>
<text x="116.9" y="148.7">Pre</text>
<text x="124.8" y="149.2">OSC</text>
<text x="137.6" y="147.4">Current</text>
<text x="138" y="149.2">Sence</text>
<text x="45.4" y="150.4">REG</text>
<text x="67.7" y="151">Amp</text>
<text x="76.4" y="154.4">5vREG</text>
<text x="77.3" y="152.7">Boot</text>
<text x="97.3" y="155.3">BS</text>
<text x="101.2" y="152.1">1</text>
<text x="116.4" y="150.4">REG</text>
<text x="138.7" y="151">Amp</text>
<text x="147.4" y="154.4">5vREG</text>
<text x="148.3" y="152.7">Boot</text>
<text x="168.3" y="155.3">BS</text>
<text x="172.2" y="152.1">1</text>
<text x="40.7" y="163.7">7</text>
<text x="45.7" y="164.5">EN/</text>
<text x="46" y="166.3">SS</text>
<text x="65.1" y="166.1">UVLD</text>
<text x="65.6" y="167.9">TSD</text>
<text x="73.3" y="164.3">LOGIC</text>
<text x="73.8" y="162.6">PWM</text>
<text x="82.2" y="162.3">DRIVE</text>
<text x="96.8" y="167.1">SW</text>
<text x="101.2" y="163.8">2</text>
<text x="111.7" y="163.7">7</text>
<text x="116.7" y="164.5">EN/</text>
<text x="117" y="166.3">SS</text>
<text x="136.1" y="166.1">UVLD</text>
<text x="136.6" y="167.9">TSD</text>
<text x="144.3" y="164.3">LOGIC</text>
<text x="144.8" y="162.6">PWM</text>
<text x="153.2" y="162.3">DRIVE</text>
<text x="167.8" y="167.1">SW</text>
<text x="172.2" y="163.8">2</text>
<text x="43" y="169.3">EN/SS</text>
<text x="65.5" y="169.6">OCP</text>
<text x="114" y="169.3">EN/SS</text>
<text x="136.5" y="169.6">OCP</text>
<text x="40.7" y="175.8">5</text>
<text x="43" y="175.7">COMP</text>
<text x="88.2" y="177.8">1.0V</text>
<text x="97.4" y="178.5">FB</text>
<text x="101.2" y="175.3">6</text>
<text x="111.7" y="175.8">5</text>
<text x="114" y="175.7">COMP</text>
<text x="159.2" y="177.8">1.0V</text>
<text x="168.4" y="178.5">FB</text>
<text x="172.2" y="175.3">6</text>
<text x="78.3" y="180.8">Amp</text>
<text x="149.3" y="180.8">Amp</text>
<text x="50.6" y="186.5">GND</text>
<text x="51" y="189.9">4</text>
<text x="121.6" y="186.5">GND</text>
<text x="122" y="189.9">4</text>
</g>
<text font-size="1.7" fill="#231f20" x="137.7" y="77.5">IN</text>
<text font-size="1.6" x="73.2" y="119.4">Plan View</text>
<g font-size="1.4">
<text x="80.4" y="178.3">+</text>
<text x="80.4" y="176.5">–</text>
<text x="80.4" y="177.4">–</text>
<text x="151.4" y="178.3">+</text>
<text x="151.4" y="176.5">–</text>
<text x="151.4" y="177.4">–</text>
<text x="30.5" y="208.4">in</text>
<text x="114.8" y="208.4">in</text>
</g>
<g font-size="1.4" fill="#231f20">
<text x="47.6" y="261.1">*1</text>
<text x="46.2" y="266.4">*1</text>
<text x="43.7" y="274.3">*1</text>
<text x="45.1" y="279.6">*1</text>
</g>
<g font-size="1.3">
<text x="58.5" y="42.1">±0.2</text>
<text x="98.4" y="42.9">±0.2</text>
<text x="98.9" y="45.8">±0.2</text>
<text x="68.9" y="54" transform="rotate(-90 68.9 54)">±0.2</text>
<text x="72.1" y="57.5" transform="rotate(-90 72.1 57.5)">±0.2</text>
<text x="75" y="65" transform="rotate(-90 75 65)">±0.3</text>
<text x="103.3" y="64.4" transform="rotate(-90 103.3 64.4)">±0.2</text>
<text x="80.6" y="71.9" transform="rotate(-90 80.6 71.9)">±0.7</text>
<text x="104.1" y="74.3">±0.1</text>
<text x="70.3" y="80.6">±0.15</text>
<text x="70.5" y="85.4">+0.2</text>
<text x="70.5" y="86.7">–0.1</text>
<text x="83.6" y="86.6">R-end</text>
<text x="102.6" y="86.7" transform="rotate(-90 102.6 86.7)">±0.5</text>
<text x="55.1" y="100.7">±0.15</text>
<text x="63.3" y="100.7">±0.15</text>
<text x="84.7" y="98">+0.2</text>
<text x="84.7" y="99.3">–0.1</text>
<text x="83.8" y="102.1">±0.5</text>
<text x="103.5" y="102.1">±0.5</text>
<text x="63.8" y="161.3">+</text>
<text x="134.8" y="161.3">+</text>
<text x="63.8" y="162.8">–</text>
<text x="134.8" y="162.8">–</text>
</g>
<g font-size="1.2">
<text x="71.8" y="116">0.5</text>
<text x="80.4" y="116">0.5</text>
</g>
</svg>
